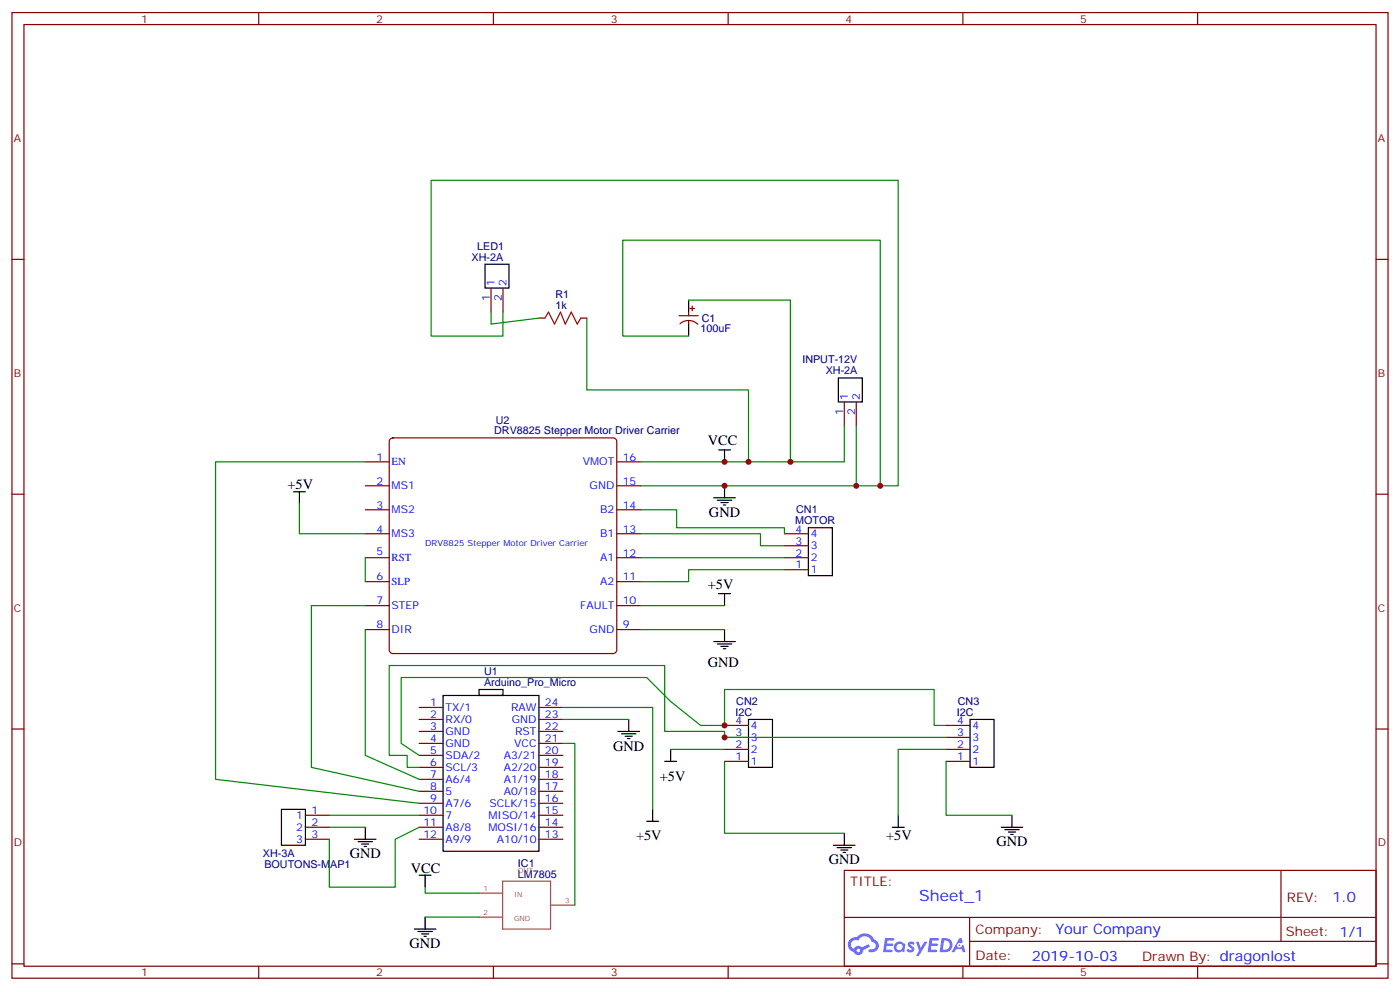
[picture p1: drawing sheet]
<svg xmlns="http://www.w3.org/2000/svg" width="412mm" height="292mm" viewBox="0 0 412 292" stroke-linecap="round" stroke-linejoin="round" font-family="sans-serif">
<g fill="none" stroke="#870000" stroke-width=".35">
<path d="M3.5 3.7h405.4v284.3h-405.4zM7.1 7.2h398.2v277.3h-398.2zM76.2 3.7v3.5M145.3 3.7v3.5M214.5 3.7v3.5M283.6 3.7v3.5M352.8 3.7v3.5M3.5 76.4h3.6M405.3 76.4h3.6M3.5 145.5h3.6M405.3 145.5h3.6M3.5 214.7h3.6"/>
<path d="M405.3 214.7h3.6M248.7 256.3h156.6v28.2h-156.6zM377.3 256.3v20.9M248.7 270.1h156.5M285.6 277.2h119.6M285.6 270.1v14.2M3.5 283.8h3.6M76.2 284.5v3.5M145.3 284.5v3.5M214.5 284.5v3.5M283.6 284.5v3.5M352.8 284.5v3.5"/>
<path d="M405.3 283.8h3.6"/>
</g>
<g fill="#5487ff">
<path d="M267.7 277.5a1.22 1.22 0 0 1 1.7 .2l-.4 .6a.47 .47 0 0 0-.3-.4 .47 .47 0 0 0-.5 .2l.1 .2a1.14 1.14 0 0 1 .8 1.8 1.14 1.14 0 0 1-1.9 0l-.2-.2 .5-.6 .7 .5a.29 .29 0 0 0 .3-.3 .29 .29 0 0 0-.2-.3 1.04 1.04 0 0 1-.6-1.7z"/>
<path d="M260.7 276.2h2.4l.3 .2-.2 .5-1.8 .1-.1 .8h1.5l.3 .4-.3 .4h-1.6l-.2 1.1h1.7l.2 .3-.2 .3-2.6 .1z"/>
<path d="M273.8 276.2h2.4l.3 .2-.1 .5-1.8 .1-.2 .8h1.6l.3 .4-.4 .4-1.6-.1-.1 1.1 1.7 .1 .2 .3-.2 .3-2.6 .1z"/>
<path d="M282.6 276.2h.7l.3 1.3-.6 .3a.69 .69 0 0 0-1 .3 .69 .69 0 0 0 .4 .9 .69 .69 0 0 0 .9-.6l.5-.2 .6 2.2h-.8l-.2-.9h-1.8l-.5 .9h-.8z"/>
<path d="M269.8 277.3h.8l.6 1.8 1.1-1.8h.9l-2.6 4.2h-.8l.9-1.5z"/>
<path d="M277.4 276.2l-.6 4.2h1.3a2.11 2.11 0 0 0 2.5-2.1 2.11 2.11 0 0 0-2.5-2.1zM278.1 277a1.39 1.39 0 0 1 1.7 1.4 1.39 1.39 0 0 1-1.8 1.2h-.3z"/>
<path d="M263.7 277.8a1.54 1.54 0 0 0-.1 2.2 1.54 1.54 0 0 0 2.2 .1l.6 .3 .3-2.3-.2-.3h-.4a1.49 1.49 0 0 0-2.4 0zM264 278.8a.94 .94 0 0 1 1.8 0 .94 .94 0 0 1-1.8 0z"/>
<path d="M250.4 276.6a2.18 2.18 0 0 0 1.1 3.7 1.44 1.44 0 0 0 1.6 .9 1.44 1.44 0 0 0 1.2-1.4l2-1.1-.5-.7-1.9 1a1.47 1.47 0 0 0-2.4 .4 1.39 1.39 0 0 1-.7-1.9 1.39 1.39 0 0 1 2-.5 2.12 2.12 0 0 1 2.2-1.3 2.12 2.12 0 0 1 1.9 1.7 1.14 1.14 0 0 1 1.1 1.4 1.14 1.14 0 0 1-1.7 .7 .43 .43 0 0 0-.5 .4 .43 .43 0 0 0 .4 .5 1.98 1.98 0 0 0 2.5-1.2 1.98 1.98 0 0 0-1.2-2.6 3.1 3.1 0 0 0-5.3-.6l-.9 .1zM252.3 279.9a.55 .55 0 0 1 1.1 0 .55 .55 0 0 1-1.1 0z"/>
<circle cx="282.6" cy="278.3" r=".26"/>
</g>
<path d="M114.9 129.4l.8-.5h64.9l.6 .2 .5 .9v61.4l-.3 .6-.8 .4h-64.9l-.6-.2-.4-.8v-61.4z" fill="#fff" stroke="#870000" stroke-width=".35"/>
<g fill="none" stroke="#870000" stroke-width=".35">
<path d="M144.6 84.8v7.1M148.2 84.8v7.1M158.7 93.7h1.8M171.1 93.7h1.8M200 93h5.7M200.3 95.3a3.8 3.8 0 0 1 5.3 .2M202.8 91.9v1.1M202.8 94.4v1M203.2 90.8h1.4M203.9 90.1v1.4M248.7 118.4v7M252.2 118.4v7"/>
<path d="M107.6 136h7.1M181.7 136h7M107.6 143.1h7.1M107.6 150.1h7.1M107.6 157.2h7.1M181.7 143.1h7M181.7 150.1h7M181.7 157.2h7M231.1 157.2h7M107.6 164.2h7.1M107.6 171.3h7.1M107.6 178.3h7.1"/>
<path d="M181.7 164.2h7M181.7 171.3h7M181.7 178.3h7M231.1 164.2h7M231.1 167.7h7M231.1 160.7h7M107.6 185.4h7.1M181.7 185.4h7M123.5 208.3h7M123.5 211.8h7M123.5 215.4h7M123.5 218.9h7"/>
<path d="M158.7 208.3h7.1M158.7 211.8h7.1M158.7 215.4h7.1M158.7 218.9h7.1M213.4 217.1h7.1M213.4 213.6h7.1M278.7 217.1h7.1M278.7 213.6h7.1M123.5 222.4h7M123.5 226h7M123.5 229.5h7M123.5 233h7"/>
<path d="M123.5 236.5h7M158.7 222.4h7.1M158.7 226h7.1M158.7 229.5h7.1M158.7 233h7.1M158.7 236.5h7.1M213.4 224.2h7.1M213.4 220.7h7.1M278.7 224.2h7.1M278.7 220.7h7.1M90 240.1h7M90 243.6h7"/>
<path d="M90 247.1h7M123.5 240.1h7M123.5 243.6h7M123.5 247.1h7M158.7 240.1h7.1M158.7 243.6h7.1M158.7 247.1h7.1"/>
</g>
<g fill="none" stroke="#000" stroke-width=".35">
<path d="M142.9 77.8h7v7h-7zM202.8 88.4v3.5M202.8 95.4v3.6M246.9 111.3h7.1v7.1h-7.1zM211.7 132.5h3.5M213.4 132.5v3.5M86.4 144.8h3.6M88.2 144.8v3.5M210.3 146.6h6.3M211.3 147.3h4.2M212.4 148h2.1M213.1 148.7h.7"/>
<path d="M213.4 143.1v3.5M238.1 155.4h7.1v14.1h-7.1zM211.7 174.8h3.5M213.4 174.8v3.5M210.3 188.9h6.3M211.3 189.6h4.2M212.4 190.3h2.1M213.1 191h.7M213.4 185.4v3.5M130.5 204.8h28.2v45.8h-28.2zM141.1 203h7.1v1.8h-7.1zM182 215.4h6.4"/>
<path d="M183.1 216.1h4.2M184.1 216.8h2.2M184.9 217.5h.7M185.2 211.8v3.6M220.5 211.8h7v14.2h-7zM285.8 211.8h7v14.2h-7zM82.9 238.3h7.1v10.6h-7.1zM192.3 238.3v3.5M195.8 224.2h3.5M197.6 220.7v3.5M104.4 247.1h6.4M105.5 247.8h4.2"/>
<path d="M106.5 248.5h2.2M107.2 249.2h.7M107.6 243.6v3.5M123.5 257.7h3.5M125.2 257.7v3.5M190.5 241.8h3.5M245.5 248.9h6.4M246.6 249.6h4.2M247.6 250.3h2.2M248.4 251h.7M248.7 245.4v3.5M262.8 243.6h3.5"/>
<path d="M264.6 240.1v3.5M294.9 243.6h6.4M296 244.3h4.2M297 245h2.2M297.7 245.7h.7M298.1 240.1v3.5M122.1 273.6h6.3M123.1 274.3h4.3M124.2 275h2.1M124.9 275.7h.7M125.2 270.1v3.5"/>
</g>
<path d="M160.5 93.7l1.1-1.8 1.7 3.5 1.8-3.5 1.4 3.5 1.8-3.5 1.7 3.5 1.1-1.7" fill="none" stroke="#a10000" stroke-width=".35"/>
<path d="M148.1 259.5h14.1v14.1h-14.1zM141.1 263h7M141.1 270.1h7M162.4 266.5h6.9" fill="none" stroke="#a64a4a" stroke-width=".35"/>
<g fill="none" stroke="#008700" stroke-width=".35">
<path d="M144.6 91.9v3.5l14.1-1.7M148.2 91.9v7.1h-21.2v-45.9h137.6v90h-5.3M172.9 93.7v21.1h47.6v21.2M202.8 88.4h30v47.6M202.8 99h-19.4v-28.3h75.9v72.4h-7.1M107.6 136h-44.1v93.5l60 7M248.7 125.4v10.6h-60M252.2 125.4v17.7h-63.5M88.2 148.3v8.9h19.4M188.7 150.1h10.6v5.3h31.8v1.8M188.7 157.2h35.3v3.5h7.1M107.6 178.3h-15.9v47.7l31.8 7"/>
<path d="M107.6 164.2v7.1M188.7 178.3h24.7M188.7 164.2h42.4M231.1 167.7h-28.3v3.6h-14.1M107.6 185.4v37l15.9 7.1M188.7 185.4h24.7M165.8 208.3h26.5v30M165.8 218.9h3.5v47.6M165.8 211.8h19.4M278.7 213.6h-3.5v-10.6h-61.8v10.6h-7l-8.8-7-7.1-7.1h-72.3v19.4l5.3 3.5M278.7 217.1h-65.3v-1.7h-17.6v-19.4h-81.1v26.4h5.2v3.6h3.6M197.6 220.7h15.8"/>
<path d="M213.4 224.2v21.2h35.3M278.7 224.2v15.9h19.4M278.7 220.7h-14.1v19.4M97 243.6h10.6M97 240.1h26.5M123.5 243.6l-7.1 3.5v14.1h-19.4v-14.1M125.2 261.2v1.8h15.9M125.2 270.1h15.9"/>
</g>
<g fill="#c00">
<circle cx="232.8" cy="136" r=".88"/>
<circle cx="213.4" cy="143.1" r=".88"/>
<circle cx="213.4" cy="136" r=".88"/>
<circle cx="252.2" cy="143.1" r=".88"/>
<circle cx="220.5" cy="136" r=".88"/>
<circle cx="213.4" cy="213.6" r=".88"/>
<circle cx="213.4" cy="217.1" r=".88"/>
<circle cx="259.3" cy="143.1" r=".88"/>
</g>
<text font-size="4.6" fill="#00f" x="270.8" y="265.3">Sheet_1</text>
<g font-size="4.2">
<text x="208.5" y="131.1">VCC</text>
<text x="84.7" y="144.1">+5V</text>
<text x="208.8" y="152.2">GND</text>
<text x="208.5" y="173.4">+5V</text>
<text x="208.5" y="196.3">GND</text>
<text x="180.6" y="221">GND</text>
<text x="194.4" y="229.8">+5V</text>
<text x="187.4" y="247.5">+5V</text>
<text x="261.1" y="247.5">+5V</text>
<text x="293.5" y="249.2">GND</text>
<text x="103" y="252.8">GND</text>
<text x="121" y="257">VCC</text>
<text x="244.1" y="254.5">GND</text>
<text x="120.6" y="279.2">GND</text>
</g>
<g font-size="4.2" fill="#00f">
<text x="392.5" y="265.6">1.0</text>
<text x="310.9" y="275.1">Your Company</text>
<text x="304" y="282.9">2019-10-03</text>
</g>
<g font-size="3.9" fill="#800">
<text x="250.5" y="260.9">TITLE:</text>
<text x="379.1" y="265.6">REV:</text>
<text x="287.4" y="275.1">Company:</text>
<text x="378.7" y="275.7">Sheet: 1/1</text>
<text x="287.4" y="282.8">Date:</text>
<text x="336.4" y="282.8">Drawn By: dragonlost</text>
</g>
<g font-size="3.2" fill="#800">
<text x="41.6" y="6.7">1</text>
<text x="110.8" y="6.7">2</text>
<text x="179.9" y="6.7">3</text>
<text x="249.1" y="6.7">4</text>
<text x="318.2" y="6.7">5</text>
<text x="4.1" y="41.8">A</text>
<text x="405.9" y="41.8">A</text>
<text x="4.1" y="110.9">B</text>
<text x="405.9" y="110.9">B</text>
<text x="4.1" y="180.1">C</text>
<text x="405.9" y="180.1">C</text>
<text x="4.1" y="249.2">D</text>
<text x="405.9" y="249.2">D</text>
<text x="41.6" y="287.5">1</text>
<text x="110.8" y="287.5">2</text>
<text x="179.9" y="287.5">3</text>
<text x="249.1" y="287.5">4</text>
<text x="318.2" y="287.5">5</text>
</g>
<g font-size="3.2" fill="#000080">
<text x="138.9" y="76.7">XH-2A</text>
<text x="140.6" y="73.5">LED1</text>
<text x="163.6" y="87.6">R1</text>
<text x="163.6" y="90.8">1k</text>
<text x="206.7" y="94.7">C1</text>
<text x="206.4" y="97.9">100uF</text>
<text x="236.3" y="107">INPUT-12V</text>
<text x="243.2" y="110.2">XH-2A</text>
<text x="146" y="124.9">U2</text>
<text x="145.6" y="127.9">DRV8825 Stepper Motor Driver Carrier</text>
<text x="234.3" y="154.3">MOTOR</text>
<text x="234.5" y="151.1">CN1</text>
<text x="142.6" y="202">Arduino_Pro_Micro</text>
<text x="142.6" y="198.7">U1</text>
<text x="216.9" y="207.6">CN2</text>
<text x="282.1" y="207.6">CN3</text>
<text x="216.6" y="210.8">I2C</text>
<text x="281.9" y="210.8">I2C</text>
<text x="77.5" y="252.4">XH-3A</text>
<text x="77.9" y="255.7">BOUTONS-MAP1</text>
<text x="152.6" y="255.2">IC1</text>
<text x="152.6" y="258.4">LM7805</text>
</g>
<g font-size="3.2" fill="#00f">
<text x="144.3" y="88.6" transform="rotate(-90 144.3 88.6)">1</text>
<text x="145.7" y="84.1" transform="rotate(-90 145.7 84.1)">1</text>
<text x="147.8" y="88.6" transform="rotate(-90 147.8 88.6)">2</text>
<text x="149.2" y="84.1" transform="rotate(-90 149.2 84.1)">2</text>
<text x="249.8" y="117.7" transform="rotate(-90 249.8 117.7)">1</text>
<text x="253.3" y="117.7" transform="rotate(-90 253.3 117.7)">2</text>
<text x="248.4" y="122.1" transform="rotate(-90 248.4 122.1)">1</text>
<text x="251.9" y="122.1" transform="rotate(-90 251.9 122.1)">2</text>
<text x="110.9" y="135.6">1</text>
<text x="115.4" y="137.1">EN</text>
<text x="171.7" y="137.1">VMOT</text>
<text x="183.4" y="135.6">16</text>
<text x="110.9" y="142.7">2</text>
<text x="183.4" y="142.7">15</text>
<text x="110.9" y="149.8">3</text>
<text x="115.4" y="144.1">MS1</text>
<text x="173.7" y="144.1">GND</text>
<text x="183.4" y="149.8">14</text>
<text x="115.4" y="151.2">MS2</text>
<text x="176.8" y="151.2">B2</text>
<text x="110.9" y="156.8">4</text>
<text x="115.4" y="158.2">MS3</text>
<text x="176.8" y="158.2">B1</text>
<text x="183.4" y="156.8">13</text>
<text x="234.3" y="160.3">3</text>
<text x="234.3" y="156.8">4</text>
<text x="238.8" y="161.7">3</text>
<text x="238.8" y="158.2">4</text>
<text x="110.9" y="163.3">5</text>
<text x="115.4" y="165.3">RST</text>
<text x="176.8" y="165.3">A1</text>
<text x="183.4" y="163.9">12</text>
<text x="234.3" y="167.4">1</text>
<text x="234.3" y="163.9">2</text>
<text x="238.8" y="165.3">2</text>
<text x="110.9" y="170.9">6</text>
<text x="115.4" y="172.3">SLP</text>
<text x="176.8" y="172.3">A2</text>
<text x="183.4" y="170.9">11</text>
<text x="238.8" y="168.8">1</text>
<text x="110.9" y="178">7</text>
<text x="115.4" y="179.4">STEP</text>
<text x="170.9" y="179.4">FAULT</text>
<text x="183.4" y="178">10</text>
<text x="110.9" y="185">8</text>
<text x="183.4" y="185">9</text>
<text x="115.4" y="186.4">DIR</text>
<text x="173.7" y="186.4">GND</text>
<text x="126.7" y="208">1</text>
<text x="131.2" y="209.4">TX/1</text>
<text x="150.5" y="209.4">RAW</text>
<text x="160.5" y="208">24</text>
<text x="126.7" y="211.5">2</text>
<text x="126.7" y="215">3</text>
<text x="131.2" y="212.9">RX/0</text>
<text x="150.8" y="212.9">GND</text>
<text x="160.5" y="211.5">23</text>
<text x="160.5" y="215">22</text>
<text x="216.7" y="213.3">4</text>
<text x="221.2" y="214.7">4</text>
<text x="282" y="213.3">4</text>
<text x="286.5" y="214.7">4</text>
<text x="126.7" y="218.5">4</text>
<text x="131.2" y="216.4">GND</text>
<text x="131.2" y="220">GND</text>
<text x="151.4" y="220">VCC</text>
<text x="151.7" y="216.4">RST</text>
<text x="160.5" y="218.5">21</text>
<text x="216.7" y="220.3">2</text>
<text x="216.7" y="216.8">3</text>
<text x="221.2" y="221.7">2</text>
<text x="221.2" y="218.2">3</text>
<text x="282" y="220.3">2</text>
<text x="282" y="216.8">3</text>
<text x="286.5" y="221.7">2</text>
<text x="286.5" y="218.2">3</text>
<text x="126.7" y="222.1">5</text>
<text x="126.7" y="225.6">6</text>
<text x="131.2" y="223.5">SDA/2</text>
<text x="131.2" y="227">SCL/3</text>
<text x="148.4" y="223.5">A3/21</text>
<text x="148.4" y="227">A2/20</text>
<text x="160.5" y="222.1">20</text>
<text x="160.5" y="225.6">19</text>
<text x="216.7" y="223.8">1</text>
<text x="221.2" y="225.2">1</text>
<text x="282" y="223.8">1</text>
<text x="286.5" y="225.2">1</text>
<text x="126.7" y="229.1">7</text>
<text x="126.7" y="232.7">8</text>
<text x="131.2" y="230.5">A6/4</text>
<text x="148.4" y="230.5">A1/19</text>
<text x="160.5" y="229.1">18</text>
<text x="160.5" y="232.7">17</text>
<text x="91.7" y="239.7">1</text>
<text x="124.7" y="239.7">10</text>
<text x="126.7" y="236.2">9</text>
<text x="131.2" y="234.1">5</text>
<text x="131.2" y="237.6">A7/6</text>
<text x="144.2" y="237.6">SCLK/15</text>
<text x="148.4" y="234.1">A0/18</text>
<text x="160.5" y="236.2">16</text>
<text x="160.5" y="239.7">15</text>
<text x="87.2" y="241.1">1</text>
<text x="87.2" y="244.7">2</text>
<text x="91.7" y="243.2">2</text>
<text x="124.7" y="243.2">11</text>
<text x="131.2" y="241.1">7</text>
<text x="131.2" y="244.7">A8/8</text>
<text x="143.9" y="241.1">MISO/14</text>
<text x="143.9" y="244.7">MOSI/16</text>
<text x="160.5" y="243.2">14</text>
<text x="87.2" y="248.2">3</text>
<text x="91.7" y="246.8">3</text>
<text x="124.7" y="246.8">12</text>
<text x="131.2" y="248.2">A9/9</text>
<text x="146.4" y="248.2">A10/10</text>
<text x="160.5" y="246.8">13</text>
</g>
<text font-size="2.5" fill="#00f" x="125.2" y="160.7">DRV8825 Stepper Motor Driver Carrier</text>
<g font-size="2.1" fill="#a54b4b">
<text x="152.5" y="257">OUT</text>
<text x="142.4" y="262.3">1</text>
<text x="142.4" y="269.4">2</text>
<text x="151.4" y="264">IN</text>
<text x="166.4" y="265.8">3</text>
<text x="151.4" y="271.1">GND</text>
</g>
</svg>
